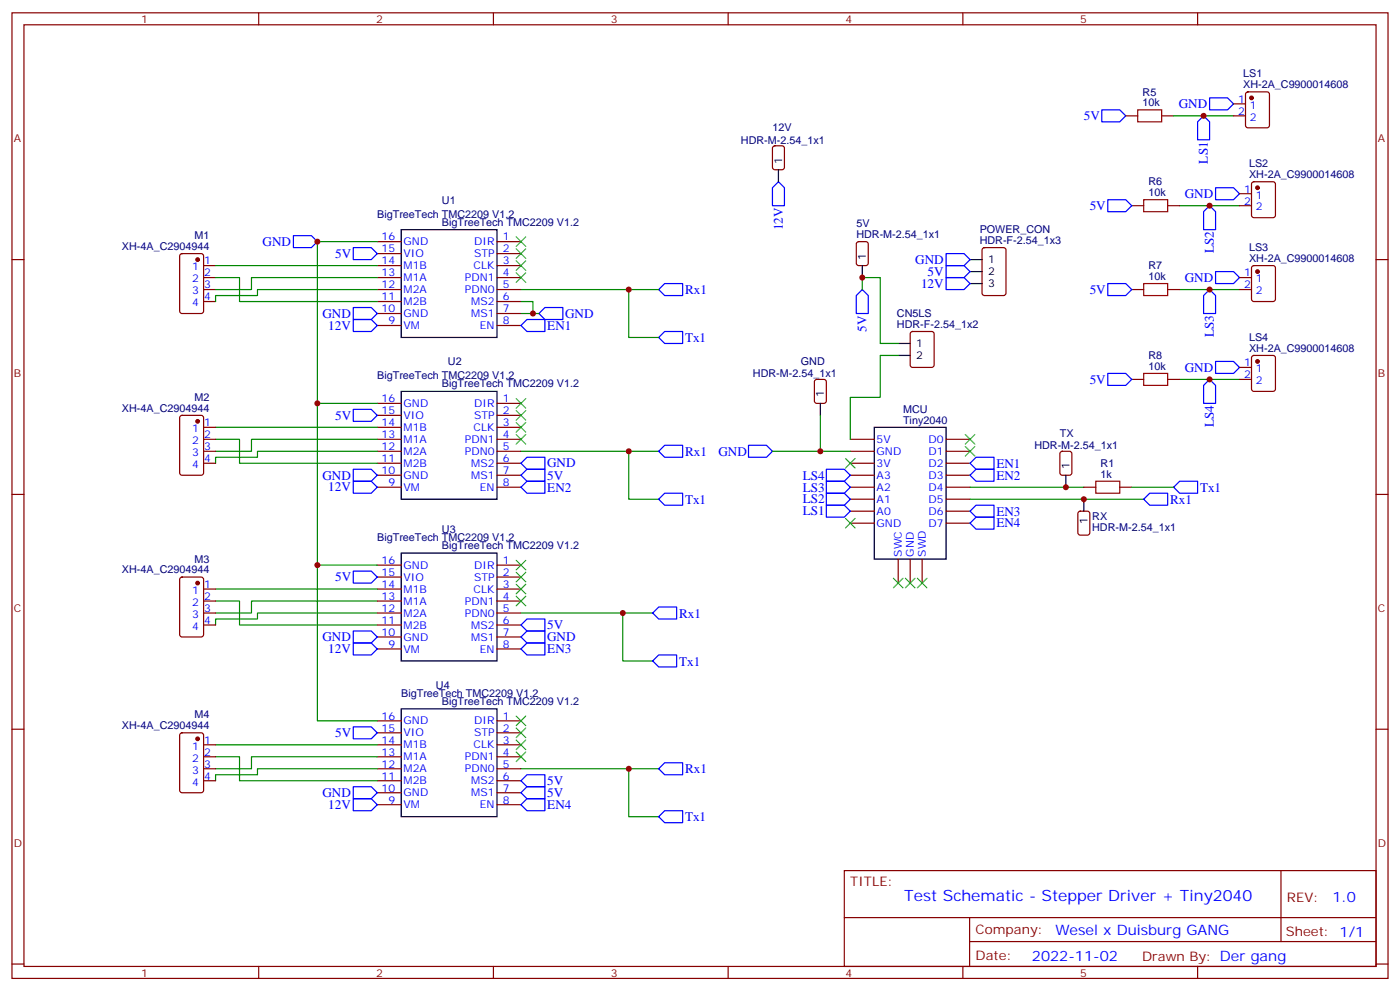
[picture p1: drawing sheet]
<svg xmlns="http://www.w3.org/2000/svg" width="412mm" height="292mm" viewBox="0 0 412 292" stroke-linecap="round" stroke-linejoin="round" font-family="sans-serif">
<g fill="none" stroke="#870000" stroke-width=".35">
<path d="M3.5 3.8h405.4v284.3h-405.4zM7.1 7.3h398.2v277.3h-398.2zM76.2 3.8v3.5M145.3 3.8v3.5M214.5 3.8v3.5M283.6 3.8v3.5M352.8 3.8v3.5M331.6 34.1h3.5M342.2 34.1h3.5M363.4 34.1h3.5M363.4 30.6h3.5M367.1 27.3l.5-.2h5.6l.7 .4v9.4l-.4 .7h-5.9l-.7-.4v-9.4z"/>
<path d="M227.8 43.1l.4-.2h2.2l.6 .5 .1 5.9-.5 .6-2.4 .1-.6-.5-.1-5.9zM365.1 57h3.6M368.9 53.7l.5-.2h5.6l.7 .4v9.5l-.5 .6-5.8 .1-.7-.5v-9.4zM3.5 76.4h3.6M53.2 74.9l.4-.2h5.7l.6 .4 .1 16.5-.5 .7h-5.9l-.6-.4-.1-16.5zM60 78.2h3.5M111.1 71.2h7.1M111.1 74.7h7.1M111.1 78.2h7.1M146.4 71.2h7.1M146.4 74.7h7.1M146.4 78.2h7.1"/>
<path d="M252.5 71.4l.4-.2h2.2l.6 .4 .1 5.9-.5 .7h-2.4l-.6-.5-.1-5.8zM289.5 73.1l.5-.2h5.6l.7 .5v12.9l-.4 .7h-5.9l-.7-.4v-13zM333.4 60.6h3.5M344 60.6h3.5M365.1 60.6h3.6M368.9 78.4l.5-.2h5.6l.7 .4v9.5l-.5 .6-5.8 .1-.7-.5v-9.4zM405.3 76.4h3.6M60 81.7h3.5M60 85.3h3.5M60 88.8h3.5M111.1 81.7h7.1M111.1 85.3h7.1"/>
<path d="M111.1 88.8h7.1M111.1 92.3h7.1M111.1 95.8h7.1M146.4 81.7h7.1M146.4 85.3h7.1M146.4 88.8h7.1M146.4 92.3h7.1M146.4 95.8h7.1M268.3 97.8l.5-.2h5.7l.6 .4 .1 9.5-.5 .6-5.9 .1-.6-.5-.1-9.4zM333.4 85.3h3.5M344 85.3h3.5M365.1 81.7h3.6"/>
<path d="M365.1 85.3h3.6M111.1 118.8h7.1M146.4 118.8h7.1M240.1 111.9l.5-.2h2.1l.7 .5v5.9l-.4 .6-2.4 .1-.7-.5v-5.9zM333.4 111.7h3.5M344 111.7h3.5M365.1 111.7h3.6M365.1 108.2h3.6M368.9 104.9l.5-.2h5.6l.7 .4v9.4l-.5 .7-5.8 .1-.7-.5v-9.4zM53.2 122.5l.4-.2h5.7l.6 .4 .1 16.5-.5 .7h-5.9l-.6-.4-.1-16.5zM60 129.4h3.5M60 132.9h3.5"/>
<path d="M60 136.4h3.5M60 125.8h3.5M111.1 129.4h7.1M111.1 132.9h7.1M111.1 136.4h7.1M111.1 139.9h7.1M111.1 122.3h7.1M111.1 125.8h7.1M146.4 129.4h7.1M146.4 132.9h7.1M146.4 136.4h7.1M146.4 139.9h7.1"/>
<path d="M146.4 122.3h7.1M146.4 125.8h7.1M250.5 129.4h7M250.5 132.9h7M250.5 136.4h7M250.5 139.9h7M278.7 129.4h7.1M278.7 132.9h7.1M278.7 136.4h7.1M278.7 139.9h7.1M312.4 133.1l.5-.2h2.1l.7 .4v5.9l-.4 .7h-2.4l-.6-.4-.1-5.9zM3.5 145.6h3.6"/>
<path d="M111.1 143.5h7.1M146.4 143.5h7.1M250.5 143.5h7M250.5 147h7M250.5 150.5h7M250.5 154.1h7M278.7 143.5h7.1M278.7 147h7.1M278.7 150.5h7.1M278.7 154.1h7.1M317.7 150.7l.5-.2h2.1l.7 .5v5.9l-.4 .6-2.4 .1-.6-.5-.1-5.9zM319.3 143.5h3.5"/>
<path d="M329.8 143.5h3.6M405.3 145.6h3.6M53.2 170.1l.4-.2h5.7l.6 .5 .1 16.5-.5 .6-5.9 .1-.6-.5-.1-16.5zM60 173.5h3.5M60 177h3.5M111.1 166.4h7.1M111.1 169.9h7.1M111.1 173.5h7.1M111.1 177h7.1M146.4 166.4h7.1M146.4 169.9h7.1M146.4 173.5h7.1"/>
<path d="M146.4 177h7.1M264.6 164.6v7.1M268.1 164.6v7.1M271.6 164.6v7.1M60 180.5h3.5M60 184h3.5M111.1 180.5h7.1M111.1 184h7.1M111.1 187.6h7.1M111.1 191.1h7.1M146.4 180.5h7.1M146.4 184h7.1"/>
<path d="M146.4 187.6h7.1M146.4 191.1h7.1M3.5 214.7h3.6M53.2 216l.4-.2h5.7l.6 .4 .1 16.5-.5 .7h-5.9l-.6-.4-.1-16.5zM60 219.3h3.5M111.1 212.3h7.1M111.1 215.8h7.1M111.1 219.3h7.1M146.4 212.3h7.1M146.4 215.8h7.1M146.4 219.3h7.1M405.3 214.7h3.6"/>
<path d="M60 222.8h3.5M60 226.4h3.5M60 229.9h3.5M111.1 222.8h7.1M111.1 226.4h7.1M111.1 229.9h7.1M111.1 233.4h7.1M111.1 237h7.1M146.4 222.8h7.1M146.4 226.4h7.1M146.4 229.9h7.1M146.4 233.4h7.1"/>
<path d="M146.4 237h7.1M248.7 256.4h156.6v28.2h-156.6zM377.3 256.4v20.9M248.7 270.2h156.5M285.6 277.3h119.6M285.6 270.2v14.1M3.5 283.9h3.6M76.2 284.6v3.5M145.3 284.6v3.5M214.5 284.6v3.5M283.6 284.6v3.5M352.8 284.6v3.5"/>
<path d="M405.3 283.9h3.6"/>
</g>
<g fill="none" stroke="#000" stroke-width=".35">
<path d="M229.3 50v3.5M118.2 67.6h28.2v31.8h-28.2zM254 78.2v3.5M285.8 76.4h3.5M285.8 80h3.5M285.8 83.5h3.5M118.2 115.3h28.2v31.7h-28.2zM241.7 118.8v3.5M264.6 101.1h3.5M264.6 104.7h3.5M257.5 125.8h21.2v38.8h-21.2zM314 139.9v3.6"/>
<path d="M319.3 147v3.5M118.2 162.9h28.2v31.7h-28.2zM118.2 208.7h28.2v31.8h-28.2z"/>
</g>
<g fill="none" stroke="#008700" stroke-width=".35">
<path d="M345.7 34.1h17.7M63.5 78.2h47.6M111.1 71.2h-17.6v47.6h17.6M347.5 60.6h17.6M63.5 81.7h7.1v7.1h40.5M111.1 81.7h-37v3.6h-10.6M111.1 85.3h-35.3v1.7h-12.3v1.8M153.5 88.8h3.5v3.5h-3.5M153.5 85.3h40.5M157 92.3h1.7M185.2 85.3v14.1h8.8M254 85.3v-3.6h5.3v19.4h5.3"/>
<path d="M347.5 85.3h17.6M93.5 118.8v47.6h17.6M264.6 104.7h-5.3v12.3h-8.8v12.4M347.5 111.7h17.6M63.5 129.4h7.1v7h40.5M63.5 125.8h47.6M111.1 132.9h-35.3v1.8h-12.3v1.7M111.1 129.4h-37v3.5h-10.6M153.5 132.9h40.5M185.2 132.9v14.1h8.8M227.5 132.9h23M241.7 122.3v10.6"/>
<path d="M285.8 143.5h33.5M285.8 147h51.1M333.4 143.5h12.3M63.5 177h7.1v7h40.5M63.5 173.5h47.6M93.5 166.4v45.9h17.6M111.1 177h-37v3.5h-10.6M111.1 180.5h-35.3v1.8h-12.3v1.7M153.5 180.5h38.8M183.4 180.5v14.1h8.9M63.5 219.3h47.6M63.5 222.8h7.1v7.1h40.5"/>
<path d="M111.1 226.4h-35.3v1.7h-12.3v1.8M111.1 222.8h-37v3.6h-10.6M153.5 226.4h40.5M185.2 226.4v14.1h8.8"/>
</g>
<g fill="none" stroke="#00f" stroke-width=".35">
<path d="M324.6 32.3h5.2l1.8 1.8-1.8 1.8h-5.2zM354.5 34.1l1.8 1.8v5.3h-3.5v-5.3zM356.3 28.8h5.3l1.8 1.8-1.8 1.7h-5.3zM229.3 53.5l1.8 1.8v5.3h-3.6v-5.3zM326.3 58.8h5.3l1.8 1.8-1.8 1.7h-5.3zM358.1 55.3h5.3l1.7 1.7-1.7 1.8h-5.3zM86.4 69.4h5.3l1.8 1.8-1.8 1.7h-5.3zM104.1 72.9h5.3l1.7 1.8-1.7 1.7h-5.3zM278.7 74.7h5.3l1.8 1.7-1.8 1.8h-5.3zM278.7 78.2h5.3l1.8 1.8-1.8 1.7h-5.3zM354.5 62.3l1.8-1.7 1.8 1.7v5.3h-3.6zM358.1 80h5.3l1.7 1.7-1.7 1.8h-5.3z"/>
<path d="M104.1 94.1h5.3l1.7 1.7-1.7 1.8h-5.3zM104.1 90.6h5.3l1.7 1.7-1.7 1.8h-5.3zM153.5 95.8l1.7-1.7h5.3v3.5h-5.3zM158.7 92.3l1.8-1.7h5.3v3.5h-5.3zM194 85.3l1.8-1.8h5.3v3.5h-5.3zM194 99.4l1.8-1.8h5.3v3.5h-5.3zM254 85.3l1.8 1.7v5.3h-3.6v-5.3zM278.7 81.7h5.3l1.8 1.8-1.8 1.8h-5.3zM326.3 83.5h5.3l1.8 1.8-1.8 1.7h-5.3zM354.5 87l1.8-1.7 1.8 1.7v5.3h-3.6zM326.3 110h5.3l1.8 1.7-1.8 1.8h-5.3zM356.3 111.7l1.8 1.8v5.3h-3.6v-5.3z"/>
<path d="M358.1 106.4h5.3l1.7 1.8-1.7 1.8h-5.3zM104.1 120.5h5.3l1.7 1.8-1.7 1.8h-5.3zM104.1 138.2h5.3l1.7 1.7-1.7 1.8h-5.3zM153.5 136.4l1.7-1.7h5.3v3.5h-5.3zM153.5 139.9l1.7-1.7h5.3v3.5h-5.3zM194 132.9l1.8-1.8h5.3v3.6h-5.3zM220.5 131.1h5.3l1.7 1.8-1.7 1.8h-5.3zM243.4 138.2h5.3l1.8 1.7-1.8 1.8h-5.3zM285.8 136.4l1.7-1.7h5.3v3.5h-5.3zM287.5 138.2h5.3v3.5h-5.3l-1.7-1.8zM104.1 141.7h5.3l1.7 1.8-1.7 1.7h-5.3zM153.5 143.5l1.7-1.8h5.3v3.5h-5.3z"/>
<path d="M194 147l1.8-1.8h5.3v3.6h-5.3zM243.4 141.7h5.3l1.8 1.8-1.8 1.7h-5.3zM243.4 145.2h5.3l1.8 1.8-1.8 1.8h-5.3zM243.4 148.8h5.3l1.8 1.7-1.8 1.8h-5.3zM285.8 150.5l1.7-1.7h5.3v3.5h-5.3zM287.5 152.3h5.3v3.5h-5.3l-1.7-1.7zM336.9 147l1.8-1.8h5.3v3.6h-5.3zM345.7 143.5l1.8-1.8h5.3v3.5h-5.3zM104.1 168.2h5.3l1.7 1.7-1.7 1.8h-5.3zM104.1 189.3h5.3l1.7 1.8-1.7 1.8h-5.3zM104.1 185.8h5.3l1.7 1.8-1.7 1.7h-5.3zM153.5 187.6l1.7-1.8h5.3v3.5h-5.3z"/>
<path d="M153.5 184l1.7-1.7h5.3v3.5h-5.3zM153.5 191.1l1.7-1.8h5.3v3.6h-5.3zM192.3 180.5l1.7-1.7h5.3v3.5h-5.3zM192.3 194.6l1.7-1.7h5.3v3.5h-5.3zM104.1 214h5.3l1.7 1.8-1.7 1.8h-5.3zM104.1 235.2h5.3l1.7 1.8-1.7 1.7h-5.3zM104.1 231.7h5.3l1.7 1.7-1.7 1.8h-5.3zM153.5 229.9l1.7-1.8h5.3v3.6h-5.3zM153.5 233.4l1.7-1.7h5.3v3.5h-5.3zM153.5 237l1.7-1.8h5.3v3.5h-5.3zM194 226.4l1.8-1.8h5.3v3.5h-5.3zM195.8 238.7h5.3v3.6h-5.3l-1.8-1.8z"/>
</g>
<g fill="none" stroke="#3c3" stroke-width=".35">
<path d="M152 69.7l2.9 2.9M152 73.3l2.9 2.8M152 76.8l2.9 2.8M154.9 69.7l-2.9 2.9M154.9 73.3l-2.9 2.8M154.9 76.8l-2.9 2.8M152 80.3l2.9 2.8M154.9 80.3l-2.9 2.8M152 117.4l2.9 2.8M154.9 117.4l-2.9 2.8M152 128l2.9 2.8M152 124.4l2.9 2.8"/>
<path d="M152 120.9l2.9 2.8M154.9 128l-2.9 2.8M154.9 124.4l-2.9 2.8M154.9 120.9l-2.9 2.8M249.1 135l2.8 2.8M251.9 135l-2.8 2.8M284.3 128l2.9 2.8M284.3 131.5l2.9 2.8M287.2 128l-2.9 2.8M287.2 131.5l-2.9 2.8M249.1 152.6l2.8 2.9M251.9 152.6l-2.8 2.9"/>
<path d="M152 175.6l2.9 2.8M152 172l2.9 2.9M152 168.5l2.9 2.8M152 165l2.9 2.8M154.9 175.6l-2.9 2.8M154.9 172l-2.9 2.9M154.9 168.5l-2.9 2.8M154.9 165l-2.9 2.8M263.2 170.3l2.8 2.8M266 170.3l-2.8 2.8M266.7 170.3l2.8 2.8M269.5 170.3l-2.8 2.8"/>
<path d="M270.2 170.3l2.8 2.8M273 170.3l-2.8 2.8M152 217.9l2.9 2.8M152 214.4l2.9 2.8M152 210.9l2.9 2.8M154.9 217.9l-2.9 2.8M154.9 214.4l-2.9 2.8M154.9 210.9l-2.9 2.8M152 221.4l2.9 2.9M154.9 221.4l-2.9 2.9"/>
</g>
<g fill="#870000" stroke="#870000" stroke-width=".35">
<circle cx="58.2" cy="76.4" r=".53"/>
<circle cx="58.2" cy="124.1" r=".53"/>
<circle cx="58.2" cy="171.7" r=".53"/>
<circle cx="58.2" cy="217.6" r=".53"/>
<circle cx="368.7" cy="28.8" r=".53"/>
<circle cx="370.4" cy="55.3" r=".53"/>
<circle cx="370.4" cy="80" r=".53"/>
<circle cx="370.4" cy="106.4" r=".53"/>
</g>
<path d="M335.1 32.3h7.1v3.6h-7.1zM336.9 58.8h7.1v3.5h-7.1zM336.9 83.5h7.1v3.5h-7.1zM336.9 110h7.1v3.5h-7.1zM322.8 141.7h7v3.5h-7z" fill="none" stroke="#a10000" stroke-width=".35"/>
<g fill="#c00">
<circle cx="93.5" cy="118.8" r=".88"/>
<circle cx="93.5" cy="166.4" r=".88"/>
<circle cx="93.5" cy="71.2" r=".88"/>
<circle cx="157" cy="92.3" r=".88"/>
<circle cx="354.5" cy="34.1" r=".88"/>
<circle cx="356.3" cy="60.6" r=".88"/>
<circle cx="356.3" cy="85.3" r=".88"/>
<circle cx="356.3" cy="111.7" r=".88"/>
<circle cx="185.2" cy="85.3" r=".88"/>
<circle cx="185.2" cy="132.9" r=".88"/>
<circle cx="183.4" cy="180.5" r=".88"/>
<circle cx="185.2" cy="226.4" r=".88"/>
<circle cx="254" cy="81.7" r=".88"/>
<circle cx="314" cy="143.5" r=".88"/>
<circle cx="241.7" cy="132.9" r=".88"/>
<circle cx="319.3" cy="147" r=".88"/>
</g>
<text font-size="4.6" fill="#00f" x="266.3" y="265.2">Test Schematic - Stepper Driver + Tiny2040</text>
<g font-size="4.2" fill="#00f">
<text x="392.5" y="265.6">1.0</text>
<text x="310.9" y="275.2">Wesel x Duisburg GANG</text>
<text x="304" y="283">2022-11-02</text>
</g>
<g font-size="3.9" fill="#00f">
<text x="319.2" y="35.4">5V</text>
<text x="347.2" y="31.8">GND</text>
<text x="355.8" y="48.1" transform="rotate(-90 355.8 48.1)">LS1</text>
<text x="349" y="58.3">GND</text>
<text x="321" y="61.8">5V</text>
<text x="230.6" y="67.8" transform="rotate(-90 230.6 67.8)">12V</text>
<text x="77.3" y="72.4">GND</text>
<text x="98.8" y="75.9">5V</text>
<text x="269.6" y="77.7">GND</text>
<text x="357.5" y="74.6" transform="rotate(-90 357.5 74.6)">LS2</text>
<text x="273.3" y="81.2">5V</text>
<text x="349" y="83">GND</text>
<text x="201.8" y="86.6">Rx1</text>
<text x="271.3" y="84.8">12V</text>
<text x="321" y="86.5">5V</text>
<text x="95" y="93.6">GND</text>
<text x="166.4" y="93.5">GND</text>
<text x="96.7" y="97.1">12V</text>
<text x="161.2" y="97.1">EN1</text>
<text x="201.8" y="100.8">Tx1</text>
<text x="255.3" y="97.6" transform="rotate(-90 255.3 97.6)">5V</text>
<text x="357.5" y="99.3" transform="rotate(-90 357.5 99.3)">LS3</text>
<text x="321" y="113">5V</text>
<text x="349" y="109.4">GND</text>
<text x="98.8" y="123.5">5V</text>
<text x="357.5" y="125.8" transform="rotate(-90 357.5 125.8)">LS4</text>
<text x="161.2" y="137.6">GND</text>
<text x="201.8" y="134.3">Rx1</text>
<text x="211.6" y="134.1">GND</text>
<text x="293.5" y="137.7">EN1</text>
<text x="95" y="141.2">GND</text>
<text x="161.2" y="141.2">5V</text>
<text x="236.4" y="141.2">LS4</text>
<text x="293.5" y="141.2">EN2</text>
<text x="96.7" y="144.7">12V</text>
<text x="161.2" y="144.7">EN2</text>
<text x="201.8" y="148.4">Tx1</text>
<text x="236.4" y="144.7">LS3</text>
<text x="236.4" y="148.3">LS2</text>
<text x="344.7" y="148.3">Rx1</text>
<text x="353.5" y="144.7">Tx1</text>
<text x="236.4" y="151.8">LS1</text>
<text x="293.5" y="155.3">EN4</text>
<text x="293.5" y="151.8">EN3</text>
<text x="98.8" y="171.2">5V</text>
<text x="161.2" y="185.3">5V</text>
<text x="200" y="181.9">Rx1</text>
<text x="95" y="188.8">GND</text>
<text x="161.2" y="188.8">GND</text>
<text x="96.7" y="192.4">12V</text>
<text x="161.2" y="192.4">EN3</text>
<text x="200" y="196">Tx1</text>
<text x="98.8" y="217">5V</text>
<text x="201.8" y="227.8">Rx1</text>
<text x="161.2" y="231.2">5V</text>
<text x="95" y="234.7">GND</text>
<text x="96.7" y="238.2">12V</text>
<text x="161.2" y="238.2">EN4</text>
<text x="161.2" y="234.7">5V</text>
<text x="201.8" y="241.9">Tx1</text>
</g>
<g font-size="3.9" fill="#800">
<text x="250.5" y="260.9">TITLE:</text>
<text x="379.1" y="265.6">REV:</text>
<text x="287.4" y="275.1">Company:</text>
<text x="378.7" y="275.8">Sheet: 1/1</text>
<text x="287.4" y="282.8">Date:</text>
<text x="336.4" y="282.9">Draw</text>
<text x="346.6" y="282.9">n By: Der gang</text>
</g>
<g font-size="3.2" fill="#800">
<text x="41.6" y="6.8">1</text>
<text x="110.8" y="6.8">2</text>
<text x="179.9" y="6.8">3</text>
<text x="249.1" y="6.8">4</text>
<text x="318.2" y="6.8">5</text>
<text x="4.1" y="41.9">A</text>
<text x="405.9" y="41.9">A</text>
<text x="4.1" y="111">B</text>
<text x="405.9" y="111">B</text>
<text x="4.1" y="180.2">C</text>
<text x="405.9" y="180.2">C</text>
<text x="4.1" y="249.3">D</text>
<text x="405.9" y="249.3">D</text>
<text x="41.6" y="287.6">1</text>
<text x="110.8" y="287.6">2</text>
<text x="179.9" y="287.6">3</text>
<text x="249.1" y="287.6">4</text>
<text x="318.2" y="287.6">5</text>
</g>
<g font-size="3.2" fill="#000080">
<text x="366.2" y="22.8">LS1</text>
<text x="336.6" y="28.1">R5</text>
<text x="366.2" y="25.9">XH-2A_C9900014608</text>
<text x="336.6" y="31.3">10k</text>
<text x="227.6" y="38.7">12V</text>
<text x="218.3" y="42.3">HDR-M-2.54_1x1</text>
<text x="368" y="52.4">XH-2A_C9900014608</text>
<text x="368" y="49.2">LS2</text>
<text x="130.2" y="59.9">U1</text>
<text x="338.3" y="57.7">10k</text>
<text x="338.3" y="54.6">R6</text>
<text x="111.1" y="64.1">BigTreeTech TMC2209 V1.2</text>
<text x="57.3" y="70.4">M1</text>
<text x="130.2" y="66.4">BigTreeTech TMC2209 V1.2</text>
<text x="252.3" y="70.1">HDR-M-2.54_1x1</text>
<text x="252.3" y="66.9">5V</text>
<text x="288.6" y="68.7">POWER_CON</text>
<text x="288.6" y="71.9">HDR-F-2.54_1x3</text>
<text x="35.9" y="73.6">XH-4A_C2904944</text>
<text x="368" y="77.1">XH-2A_C9900014608</text>
<text x="368" y="73.9">LS3</text>
<text x="338.3" y="82.4">10k</text>
<text x="338.3" y="79.3">R7</text>
<text x="264.2" y="93.4">CN5LS</text>
<text x="264.2" y="96.6">HDR-F-2.54_1x2</text>
<text x="368" y="100.4">LS4</text>
<text x="132" y="107.6">U2</text>
<text x="235.9" y="107.6">GND</text>
<text x="338.3" y="105.7">R8</text>
<text x="368" y="103.5">XH-2A_C9900014608</text>
<text x="111.1" y="111.7">BigTreeTech TMC2209 V1.2</text>
<text x="221.8" y="111.1">HDR-M-2.54_1x1</text>
<text x="338.3" y="108.9">10k</text>
<text x="57.3" y="118.1">M2</text>
<text x="130.2" y="114.1">BigTreeTech TMC2209 V1.2</text>
<text x="35.9" y="121.2">XH-4A_C2904944</text>
<text x="266" y="124.8">Tiny2040</text>
<text x="266" y="121.6">MCU</text>
<text x="312.2" y="128.7">TX</text>
<text x="304.7" y="132.3">HDR-M-2.54_1x1</text>
<text x="324.2" y="137.5">R1</text>
<text x="324.2" y="140.7">1k</text>
<text x="321.7" y="153.1">RX</text>
<text x="111.1" y="159.3">BigTreeTech TMC2209 V1.2</text>
<text x="130.2" y="161.7">BigTreeTech TMC2209 V1.2</text>
<text x="130.2" y="157">U3</text>
<text x="321.7" y="156.2">HDR-M-2.54_1x1</text>
<text x="57.3" y="165.7">M3</text>
<text x="35.9" y="168.9">XH-4A_C2904944</text>
<text x="128.4" y="202.8">U4</text>
<text x="118.2" y="205.2">BigTreeTech TMC2209 V1.2</text>
<text x="130.2" y="207.5">BigTreeTech TMC2209 V1.2</text>
<text x="35.9" y="214.7">XH-4A_C2904944</text>
<text x="57.3" y="211.6">M4</text>
</g>
<g font-size="3.2" fill="#00f">
<text x="364.7" y="30.2">1</text>
<text x="364.7" y="33.8">2</text>
<text x="368.2" y="32">1</text>
<text x="368.2" y="35.5">2</text>
<text x="366.5" y="56.7">1</text>
<text x="370" y="58.5">1</text>
<text x="366.5" y="60.2">2</text>
<text x="370" y="62">2</text>
<text x="112.4" y="70.8">16</text>
<text x="148.2" y="70.8">1</text>
<text x="60.1" y="77.9">1</text>
<text x="112.4" y="77.9">14</text>
<text x="112.4" y="74.3">15</text>
<text x="118.9" y="75.7">VIO</text>
<text x="118.9" y="72.2">GND</text>
<text x="139.7" y="75.7">STP</text>
<text x="139.7" y="72.2">DIR</text>
<text x="148.2" y="74.3">2</text>
<text x="148.2" y="77.9">3</text>
<text x="56.7" y="79.6">1</text>
<text x="56.7" y="83.1">2</text>
<text x="60.1" y="81.4">2</text>
<text x="112.4" y="81.4">13</text>
<text x="118.9" y="82.8">M1A</text>
<text x="118.9" y="79.3">M1B</text>
<text x="136.9" y="82.8">PDN1</text>
<text x="139.5" y="79.3">CLK</text>
<text x="148.2" y="81.4">4</text>
<text x="366.5" y="81.4">1</text>
<text x="370" y="83.1">1</text>
<text x="56.7" y="86.7">3</text>
<text x="60.1" y="84.9">3</text>
<text x="60.1" y="88.4">4</text>
<text x="112.4" y="88.4">11</text>
<text x="112.4" y="84.9">12</text>
<text x="118.9" y="89.9">M2B</text>
<text x="118.9" y="86.3">M2A</text>
<text x="136.9" y="86.3">PDN0</text>
<text x="138.8" y="89.9">MS2</text>
<text x="148.2" y="84.9">5</text>
<text x="148.2" y="88.4">6</text>
<text x="366.5" y="84.9">2</text>
<text x="370" y="86.7">2</text>
<text x="56.7" y="90.2">4</text>
<text x="112.4" y="92">10</text>
<text x="114.4" y="95.5">9</text>
<text x="118.9" y="93.4">GND</text>
<text x="138.8" y="93.4">MS1</text>
<text x="148.2" y="92">7</text>
<text x="148.2" y="95.5">8</text>
<text x="118.9" y="96.9">VM</text>
<text x="141.3" y="96.9">EN</text>
<text x="366.5" y="107.8">1</text>
<text x="366.5" y="111.4">2</text>
<text x="370" y="109.6">1</text>
<text x="370" y="113.1">2</text>
<text x="112.4" y="118.4">16</text>
<text x="118.9" y="119.8">GND</text>
<text x="139.7" y="119.8">DIR</text>
<text x="148.2" y="118.4">1</text>
<text x="60.1" y="125.5">1</text>
<text x="112.4" y="125.5">14</text>
<text x="112.4" y="122">15</text>
<text x="118.9" y="123.4">VIO</text>
<text x="139.7" y="123.4">STP</text>
<text x="148.2" y="122">2</text>
<text x="148.2" y="125.5">3</text>
<text x="56.7" y="127.2">1</text>
<text x="56.7" y="130.8">2</text>
<text x="60.1" y="129">2</text>
<text x="112.4" y="129">13</text>
<text x="118.9" y="130.4">M1A</text>
<text x="118.9" y="126.9">M1B</text>
<text x="136.9" y="130.4">PDN1</text>
<text x="139.5" y="126.9">CLK</text>
<text x="148.2" y="129">4</text>
<text x="258.2" y="130.4">5V</text>
<text x="273.5" y="130.4">D0</text>
<text x="56.7" y="134.3">3</text>
<text x="56.7" y="137.8">4</text>
<text x="60.1" y="132.5">3</text>
<text x="60.1" y="136.1">4</text>
<text x="112.4" y="136.1">11</text>
<text x="112.4" y="132.5">12</text>
<text x="118.9" y="137.5">M2B</text>
<text x="118.9" y="133.9">M2A</text>
<text x="136.9" y="133.9">PDN0</text>
<text x="138.8" y="137.5">MS2</text>
<text x="148.2" y="132.5">5</text>
<text x="148.2" y="136.1">6</text>
<text x="258.2" y="137.5">3V</text>
<text x="258.2" y="133.9">GND</text>
<text x="273.5" y="133.9">D1</text>
<text x="273.5" y="137.5">D2</text>
<text x="112.4" y="139.6">10</text>
<text x="114.4" y="143.1">9</text>
<text x="118.9" y="141">GND</text>
<text x="138.8" y="141">MS1</text>
<text x="148.2" y="139.6">7</text>
<text x="148.2" y="143.1">8</text>
<text x="258.2" y="141">A3</text>
<text x="273.5" y="141">D3</text>
<text x="118.9" y="144.5">VM</text>
<text x="141.3" y="144.5">EN</text>
<text x="258.2" y="148.1">A1</text>
<text x="258.2" y="144.5">A2</text>
<text x="273.5" y="144.5">D4</text>
<text x="273.5" y="148.1">D5</text>
<text x="258.2" y="155.1">GND</text>
<text x="258.2" y="151.6">A0</text>
<text x="273.5" y="151.6">D6</text>
<text x="273.5" y="155.1">D7</text>
<text x="112.4" y="166.1">16</text>
<text x="118.9" y="167.5">GND</text>
<text x="139.7" y="167.5">DIR</text>
<text x="148.2" y="166.1">1</text>
<text x="265.6" y="163.9" transform="rotate(-90 265.6 163.9)">SWC</text>
<text x="269.2" y="163.9" transform="rotate(-90 269.2 163.9)">GND</text>
<text x="272.7" y="163.9" transform="rotate(-90 272.7 163.9)">SWD</text>
<text x="60.1" y="173.1">1</text>
<text x="112.4" y="173.1">14</text>
<text x="112.4" y="169.6">15</text>
<text x="118.9" y="171">VIO</text>
<text x="139.7" y="171">STP</text>
<text x="148.2" y="169.6">2</text>
<text x="148.2" y="173.1">3</text>
<text x="56.7" y="174.9">1</text>
<text x="56.7" y="178.4">2</text>
<text x="60.1" y="176.6">2</text>
<text x="112.4" y="176.6">13</text>
<text x="118.9" y="178">M1A</text>
<text x="118.9" y="174.5">M1B</text>
<text x="136.9" y="178">PDN1</text>
<text x="139.5" y="174.5">CLK</text>
<text x="148.2" y="176.6">4</text>
<text x="56.7" y="181.9">3</text>
<text x="56.7" y="185.5">4</text>
<text x="60.1" y="180.2">3</text>
<text x="60.1" y="183.7">4</text>
<text x="112.4" y="183.7">11</text>
<text x="112.4" y="180.2">12</text>
<text x="118.9" y="185.1">M2B</text>
<text x="118.9" y="181.6">M2A</text>
<text x="136.9" y="181.6">PDN0</text>
<text x="138.8" y="185.1">MS2</text>
<text x="148.2" y="180.2">5</text>
<text x="148.2" y="183.7">6</text>
<text x="112.4" y="187.2">10</text>
<text x="114.4" y="190.7">9</text>
<text x="118.9" y="188.6">GND</text>
<text x="138.8" y="188.6">MS1</text>
<text x="148.2" y="187.2">7</text>
<text x="148.2" y="190.7">8</text>
<text x="118.9" y="192.2">VM</text>
<text x="141.3" y="192.2">EN</text>
<text x="112.4" y="215.4">15</text>
<text x="112.4" y="211.9">16</text>
<text x="118.9" y="213.3">GND</text>
<text x="139.7" y="213.3">DIR</text>
<text x="148.2" y="211.9">1</text>
<text x="148.2" y="215.4">2</text>
<text x="56.7" y="220.7">1</text>
<text x="60.1" y="219">1</text>
<text x="112.4" y="219">14</text>
<text x="118.9" y="220.4">M1B</text>
<text x="118.9" y="216.9">VIO</text>
<text x="139.5" y="220.4">CLK</text>
<text x="139.7" y="216.9">STP</text>
<text x="148.2" y="219">3</text>
<text x="56.7" y="224.3">2</text>
<text x="56.7" y="227.8">3</text>
<text x="60.1" y="222.5">2</text>
<text x="60.1" y="226">3</text>
<text x="112.4" y="226">12</text>
<text x="112.4" y="222.5">13</text>
<text x="118.9" y="227.4">M2A</text>
<text x="118.9" y="223.9">M1A</text>
<text x="136.9" y="223.9">PDN1</text>
<text x="136.9" y="227.4">PDN0</text>
<text x="148.2" y="222.5">4</text>
<text x="148.2" y="226">5</text>
<text x="56.7" y="231.3">4</text>
<text x="60.1" y="229.6">4</text>
<text x="112.4" y="233.1">10</text>
<text x="112.4" y="229.6">11</text>
<text x="118.9" y="231">M2B</text>
<text x="138.8" y="231">MS2</text>
<text x="148.2" y="229.6">6</text>
<text x="148.2" y="233.1">7</text>
<text x="114.4" y="236.6">9</text>
<text x="118.9" y="238">VM</text>
<text x="118.9" y="234.5">GND</text>
<text x="138.8" y="234.5">MS1</text>
<text x="141.3" y="238">EN</text>
<text x="148.2" y="236.6">8</text>
</g>
<g font-size="3.2">
<text x="230.4" y="48.2" transform="rotate(-90 230.4 48.2)">1</text>
<text x="255.1" y="76.4" transform="rotate(-90 255.1 76.4)">1</text>
<text x="291" y="77.5">1</text>
<text x="291" y="81">2</text>
<text x="291" y="84.6">3</text>
<text x="269.9" y="102.2">1</text>
<text x="269.9" y="105.7">2</text>
<text x="242.7" y="117" transform="rotate(-90 242.7 117)">1</text>
<text x="315" y="138.2" transform="rotate(-90 315 138.2)">1</text>
<text x="320.3" y="154.3" transform="rotate(-90 320.3 154.3)">1</text>
</g>
</svg>
